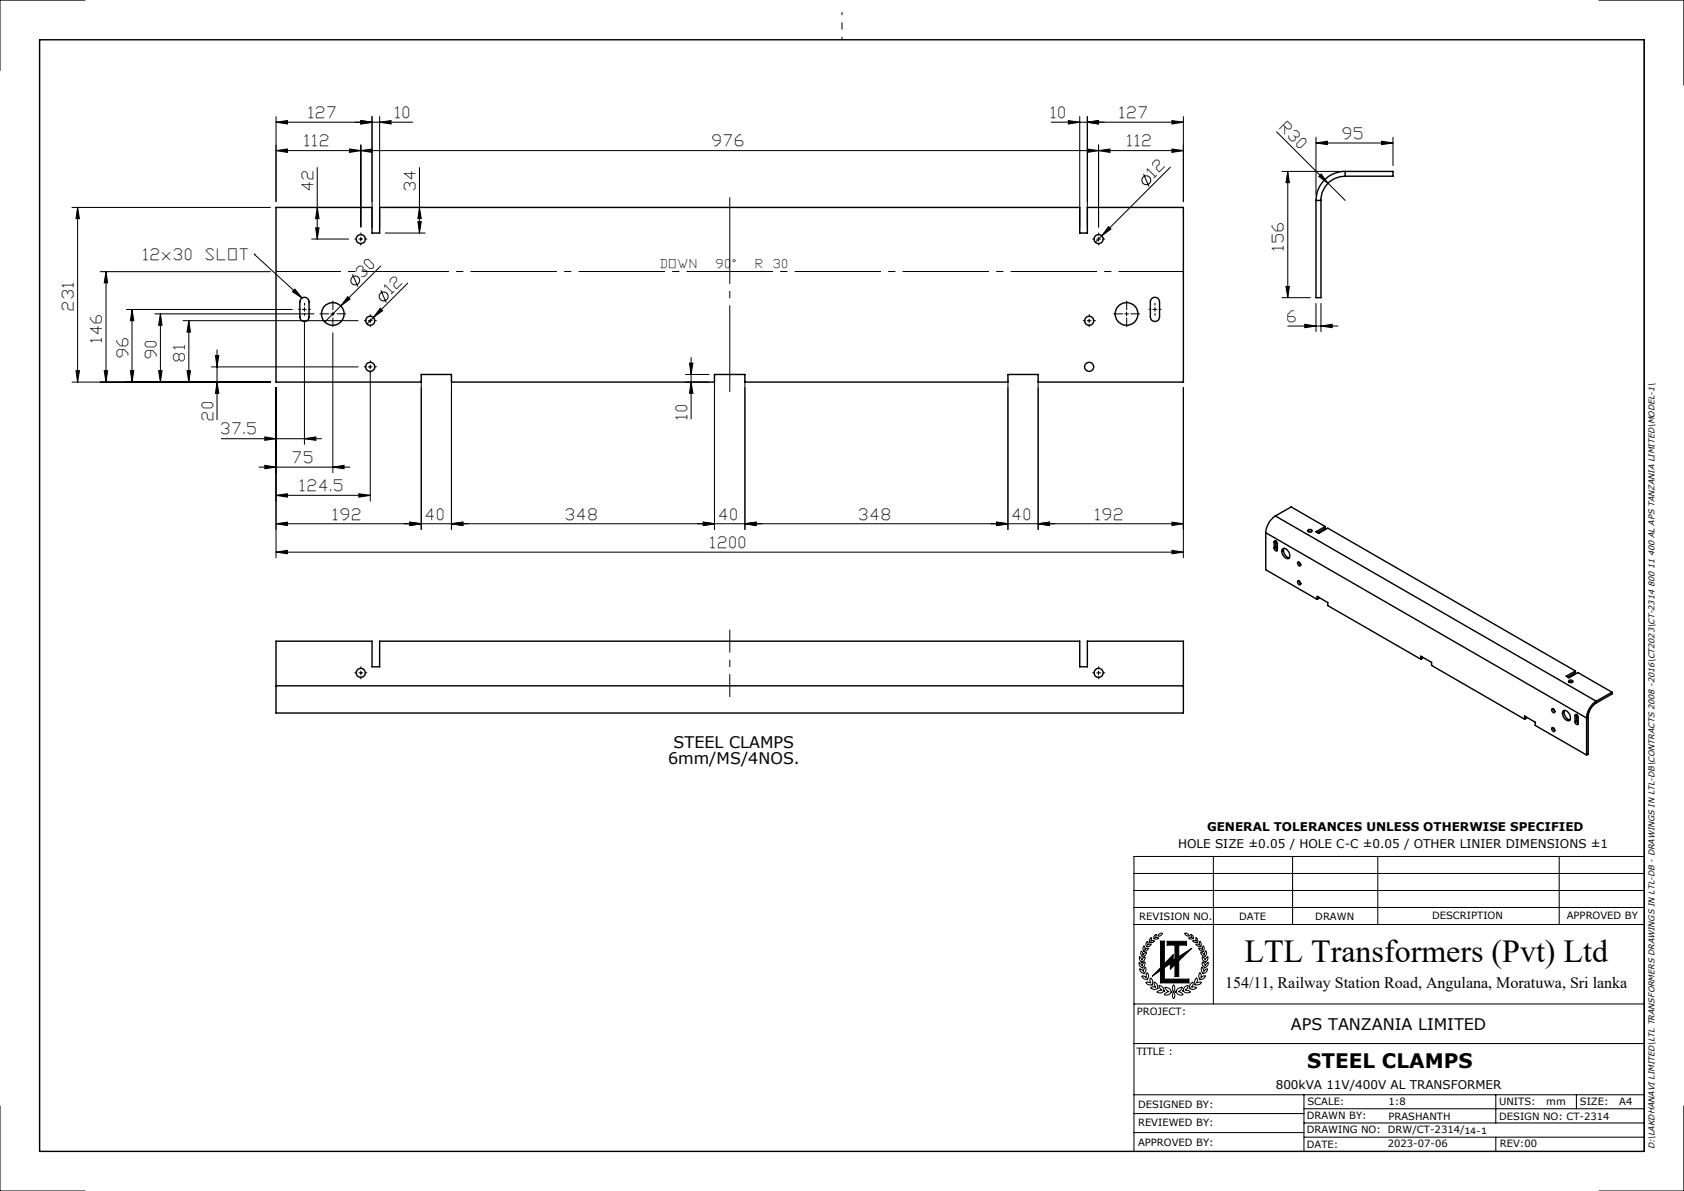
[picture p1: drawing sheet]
<svg xmlns="http://www.w3.org/2000/svg" width="297mm" height="210mm" viewBox="0 0 297 210" stroke-linecap="round" stroke-linejoin="round" font-family="sans-serif">
<g fill="none" stroke="#000" stroke-width=".25">
<path d="M7 7h283v196h-283zM48.7 36.6h16.9v4.5h1.4v-4.5h123.4v4.5h1.4v-4.5h16.9v30.8h-25.6v-1.4h-5.3v1.4h-46.4v-1.4h-5.4v1.4h-46.4v-1.4h-5.3v1.4h-25.6zM232.1 35.3h.9M232.1 35.3v17.2h.9v-17.2M237.2 30.2a5.2 5.2 0 0 0-5.1 5.1M237.2 31.1a4.2 4.2 0 0 0-4.2 4.2M237.2 30.2v.9M237.2 30.2h8.5v.9h-8.5M53.1 52.7a.8 .8 0 0 1 .9-.2 .8 .8 0 0 1 .5 .7v2.7a.81 .81 0 0 1-.8 .8 .81 .81 0 0 1-.8-.8v-2.7zM203.1 52.7a.8 .8 0 0 1 .9-.2 .8 .8 0 0 1 .5 .7v2.7a.81 .81 0 0 1-.8 .8 .81 .81 0 0 1-.8-.8v-2.7zM223.2 93.9l56.6 32.7M223.2 93.9v6.6l9.1 5.2"/>
<path d="M224.7 96.7h.1a.29 .29 0 0 0 .1 .4 .29 .29 0 0 0 .4-.1M224.7 95.6a.21 .21 0 0 1 .2-.3 .21 .21 0 0 1 .2 .2l.2 .3v1.2M224.7 95.6v1.1M224.7 95.6l.3-.2v1.1M224.9 91l-1.1 1.1-.4 1-.2 .8M224.9 91l56.6 32.6M224.9 91l2.8-1.6 6 3.4M225 96.5l.3 .5M225 96.5l-.3 .2M226.1 96.9a.72 .72 0 0 1 1.2 .4l.1 .4a.53 .53 0 0 1-.1 .8 .53 .53 0 0 1-.7-.3l-.2-.1a1.27 1.27 0 0 1-.3-1.2zM226.4 96.7a1.27 1.27 0 0 0 1 1.6M228.9 99.1l.3 .1a.3 .3 0 0 1 .3 .4 .3 .3 0 0 1-.4 .2 .3 .3 0 0 1-.2-.4z"/>
<path d="M229.1 99.1l.3 .5M230.7 93.4l.3-.1a.26 .26 0 0 1 .4 .1 .26 .26 0 0 1-.2 .4h-.2a.24 .24 0 0 1-.3-.1 .24 .24 0 0 1 0-.3zM230.8 93.7h.5M233.7 92.8l-1.6 1 .5 .2 1.6-.9 43.6 25.2M233.7 92.8v.4l-1.3 .7M228.8 102.5a.39 .39 0 0 1 .5 .1 .39 .39 0 0 1 0 .5 .5 .5 0 0 1-.5-.6zM229.1 102.4l.1 .4 .2 .1M232.3 105.7v-.5l1.9 1v.6l16.4 9.4M232.6 105.3v.2l-.3 .2M250.6 116.2v-.5l1.9 1.1v.5l16.4 9.5M250.9 115.9v.2l-.3 .1M276.7 120l.3-.1a.26 .26 0 0 1 .4 .1 .26 .26 0 0 1-.2 .4h-.2a.25 .25 0 0 1-.3-.1 .25 .25 0 0 1 0-.3z"/>
<path d="M277.8 118.3l-1.6 .9 .5 .3 1.6-.9 6 3.5M277.8 118.3v.3l-1.3 .8M48.7 120.9v4.8h160v-4.8M48.7 120.9v-7.8h16.9v4.5h1.4v-4.5h123.4v4.5h1.4v-4.5h16.9v7.8M48.7 120.9h160M268.9 126.8v-.5l1.9 1v.6l9 5.2M269.2 126.4v.2l-.3 .2M273.7 128.3a.41 .41 0 0 1 .4 .2 .41 .41 0 0 1 0 .5l-.4-.4zM273.7 125h.1a.4 .4 0 0 1 .4 .2 .4 .4 0 0 1-.2 .5l-.2-.2zM273.9 125l.3 .5M273.9 128.3l.3 .5M275.7 125.4a.81 .81 0 0 1 1.1 .6l.1 .3a.53 .53 0 0 1-.1 .7 .53 .53 0 0 1-.8-.2l-.3-.5a.85 .85 0 0 1 0-.9z"/>
<path d="M275.9 125.3a1.34 1.34 0 0 0 1 1.6M276.8 120.3h.5M277.8 127.2a.33 .33 0 0 0 .1 .5 .33 .33 0 0 0 .4-.1M277.8 126.2a.27 .27 0 0 1 .3-.2 .27 .27 0 0 1 .2 .3v1.3M277.8 126.2v1M277.8 126.2l.3-.2v1.1M278.1 127.1l.2 .5M278.1 127.1l-.3 .1M279.8 126.6v6.5M280.1 126.4l-.3 .2M280.1 126.4v6.6l-.3 .1M281.5 124l-.4 .3a2.81 2.81 0 0 0-1 2.1"/>
<path d="M281.5 123.6a3.8 3.8 0 0 0-1.7 3M281.5 123.6v.4M284.3 122.1v.3l-2.8 1.6M284.3 122.1l-2.8 1.5"/>
<circle cx="58.7" cy="55.4" r="1.99"/>
<circle cx="63.6" cy="42.2" r=".8"/>
<circle cx="65.3" cy="56.6" r=".8"/>
<circle cx="192.1" cy="56.6" r=".8"/>
<circle cx="193.8" cy="42.2" r=".8"/>
<circle cx="198.7" cy="55.4" r="2"/>
<circle cx="65.3" cy="64.7" r=".8"/>
<circle cx="192.1" cy="64.7" r=".81"/>
<circle cx="63.6" cy="118.6" r=".8"/>
<circle cx="193.8" cy="118.6" r=".8"/>
</g>
<g fill="none" stroke="#000" stroke-width=".18">
<path d="M15 0h-15v12.4M282 0h15v15M290 7v196M12.7 36.6h35M13.7 36.6l.3 2h-.6zM13.7 36.6v30.8M48.7 26.6l2-.3v.6zM48.7 21.5l2-.2v.6zM48.7 20.6v15M48.7 21.5h24.1M48.7 26.6h160M56 29.6v12.5"/>
<path d="M56 36.6l.3 2h-.6zM61.6 26.3l2 .3-2 .3zM63.6 26.6l2-.3v.6zM63.6 21.3l2 .2-2 .4zM63.6 25.6v14.4M65.6 20.6v19.5M67 21.5l2-.2v.6zM67 20.6v19.5M67.9 36.6h7.1M73.7 39.1h.6l-.3 2zM74 36.6l.3 2h-.6zM74 29.6v11.5"/>
<path d="M188.4 21.3l2 .2-2 .4zM190.4 20.6v19.5M191.8 20.6v19.5M191.8 21.5l1.9-.2v.6zM191.8 26.3l1.9 .3-1.9 .3zM193.7 26.6l2.1-.3v.6zM193.7 25.6v14.4M195.5 40l.4 .4-1.6 1.2zM201.7 30.7l.9 2.2M206.4 29.5l-13.2 13.2M206.7 21.3l2 .2-2 .4zM206.7 26.3l2 .3-2 .3z"/>
<path d="M208.7 21.5h-23.3M208.7 20.6v15M225.1 23.2l12.1 12.1M226.1 30.2h10.2M227.1 30.2l.3 2h-.6zM227.1 30.2v22.3M232.1 25.2l2-.3v.6zM232.1 24.2v10.2M232.1 25.2h13.6M233 30.7l1.2 1.6-1.6-1.2zM243.7 24.9l2 .3-2 .3zM245.7 24.2v5"/>
<path d="M17.7 47.9h30M18.7 47.9l.3 2h-.6zM18.7 47.9v19.5M22.3 54.6h29.2M23.3 54.6l.3 1.9h-.6zM23.3 54.6v12.8M27.3 55.3h28.1M28.3 55.3l.3 2.1h-.6zM28.3 55.3v12.1M32.3 56.5h30.8M33.3 56.5l.3 2.1h-.6zM33.3 56.5v10.9"/>
<path d="M44.8 44.8h.1M44.8 44.8l8.5 7.8M52 51l1.3 1.6-1.7-1.2zM53.3 54.6h.7M53.7 56.7v21.6M53.7 54.2v.7M55 42.1h6.5M55.7 40.2h.6l-.3 1.9zM58.3 55.3h.7M58.7 55v.7M58.7 58.7v24.7M61.3 52.3l.4 .4-1.6 1.2z"/>
<path d="M62.2 48.4l.9 2.1M63.3 42.1h.7M63.6 41.8v.7M64.9 56.5h.7M65.3 56.2v.7M67.1 54.4l.4 .4-1.6 1.2zM67.1 46.9l-9.8 9.9M67.2 51.2l.9 2.2M67.9 41.1h7.1M71.9 49.9l-7.2 7.2M191.8 56.5h.6M192.1 56.2v.7"/>
<path d="M193.4 42.1h.7M193.7 41.8v.7M198.4 55.3h.6M198.7 55v.7M203.3 54.6h.7M203.7 54.2v.7M226.1 52.5h5M226.8 50.5h.6l-.3 2zM227.1 57.5h8.9M230.1 57.2l2 .3-2 .3zM232.1 53.5v5M233 57.5l2-.3v.6z"/>
<path d="M233 53.5v5M12.7 67.4h35M13.4 65.4h.6l-.3 2zM18.4 65.4h.6l-.3 2zM23 65.4h.6l-.3 2zM28 65.4h.6l-.3 2zM33 65.4h.6l-.3 2zM37.3 64.7h25.8M38 62.7h.6l-.3 2zM38.3 67.4l.3 1.9h-.6zM38.3 61.7v12.3M39 77.4h17.7"/>
<path d="M46.7 77l2 .4-2 .2zM48.7 68.4v29.9M53.7 77.4l2-.4v.6zM64.9 64.7h.7M65.3 65.7v22.7M65.3 64.3v.7M74.3 67v26.4M79.6 67v26.4M120.9 67.4h4.1M120.9 66h4.1M121.6 64h.6l-.3 2zM121.9 67.4l.3 1.9h-.6z"/>
<path d="M121.9 63v10.9M126 67v26.4M131.4 67v26.4M177.8 67v26.4M183.1 67v26.4M208.7 68.4v29.9M45.7 82.4h16M46.7 82l2 .4-2 .2zM48.7 87.3l2-.2v.6zM48.7 87.3h16.6M48.7 97.4l2-.4v.6zM48.7 92.3l2-.2v.6z"/>
<path d="M48.7 92.3h160M48.7 97.4h160M58.7 82.4l2-.4v.6zM63.3 87.1l2 .2-2 .4zM72.3 92.1l2 .2-2 .4zM79.6 92.3l2-.2v.6zM124 92.1l2 .2-2 .4zM131.4 92.3l1.9-.2v.6zM175.8 92.1l2 .2-2 .4zM183.1 92.3l2-.2v.6zM206.7 97l2 .4-2 .2zM206.7 92.1l2 .2-2 .4z"/>
<path d="M63.3 118.6h.7M63.6 118.3v.7M193.4 118.6h.7M193.7 118.3v.7M200 157h90M200 154h90M214 151v26M228 151v12M243 151v12M275 151v12M290 151h-90v52M200 177h90"/>
<path d="M200 163h90M200 160h90M200.9 169.7l.3 .2 .2 .4 .2-.5 .3-.2a.74 .74 0 0 1-.4 .9v.1a.82 .82 0 0 1-.6-.9zM201 168.7l.4 .6 .2-.4 .4-.2a.65 .65 0 0 1-.6 .8l.1 .1a.77 .77 0 0 1-.5-.9zM201 170.8l.4 .2 .3 .3v-.1a.51 .51 0 0 1 .4-.6v.1a.92 .92 0 0 1-.3 1l-.1-.1a.73 .73 0 0 1-.7-.8zM201.3 167.7l.3 .7 .2-.3 .4-.2a.91 .91 0 0 1-.8 .8l-.2-.5zM201.4 172.1h.4l.4 .3v-.8a.45 .45 0 0 1 .4 .6l-.2 .4v.1a.89 .89 0 0 1-1-.6zM201.8 166.7l.1 .3v.5l.7-.3a.79 .79 0 0 1-.9 .5 .82 .82 0 0 1 .1-1zM202.1 173.2h.4l.5 .1-.1-.1a.58 .58 0 0 1 .1-.7 1.07 1.07 0 0 1 .2 1.2l-.1-.1a.78 .78 0 0 1-1-.4zM202.3 166l.2 .2-.1 .4 .6-.1a.67 .67 0 0 1-.8 .4 .81 .81 0 0 1 .1-.9zM202.8 166.1v.1a.65 .65 0 0 1 .3-.9l-.1 .7 .6-.1a.45 .45 0 0 1-.8 .2M203.6 173.1a.88 .88 0 0 1 .5 1.1h.2a.93 .93 0 0 1-1.4 0l.4-.2 .6 .1a1.01 1.01 0 0 1-.3-1z"/>
<path d="M203.7 164.9l.2-.2-.2 .6 .7 .1a.57 .57 0 0 1-.9 0v-.3zM204.3 164.8l.3-.2h.4a.68 .68 0 0 1-.8 .4zM204.4 173.7a.84 .84 0 0 1 .8 1h.2a.99 .99 0 0 1-1.4 .2l.5-.2 .5-.1a.95 .95 0 0 1-.6-.9zM204.7 165.9h.7v4l1.5-1.6v1l.3-.2v-2.5h-1.4v-.6h3.5v.6h-1.4v2.1l2.3-1.5-2.3 2.2v2.8h-.7v-2.1l-.8 .8v-1l-1 .7v2h4.3v.7h-5v-2.2l-1.5 1 1.5-1.5zM205.4 174.1a.96 .96 0 0 1 1.1 .7h.2a1.08 1.08 0 0 1-1.4 .6l.6-.5h.3l-.5-.4zM207 173.6a1 1 0 0 1 0 1.3 .99 .99 0 0 1 0-1.3zM207 174.9a1 1 0 0 1 0 1.2 .99 .99 0 0 1 0-1.2zM207.6 174.4l.9-.3a1.11 1.11 0 0 1-.7 .8l.5 .1 .4 .4a1.08 1.08 0 0 1-1.4-.6h.2zM208.9 164.6a.63 .63 0 0 1 .8 .5l-.5-.1zM209.1 173.9l.5-.2a.95 .95 0 0 1-.6 .9l.7 .1 .3 .2a.87 .87 0 0 1-1.3-.1h-.1v-.1l.1-.1 .1-.3zM210 164.7a.6 .6 0 0 1 .4 .8v-.1a.54 .54 0 0 1-.8 0l.4-.1h.3zM210 173.5l.3-.3a.61 .61 0 0 1-.2 .9l.6-.1 .4 .2a1.03 1.03 0 0 1-1.4 0h.2l-.1-.3z"/>
<path d="M210.9 172.6l.2-.2 .1 .5-.2 .4 .5-.1h.4a.94 .94 0 0 1-1.2 .4v-.5zM210.9 166.5h.4l.3 .1v-.7a.71 .71 0 0 1 .1 1v-.1a.62 .62 0 0 1-.8-.3zM211.1 166.1l.1 .1a.56 .56 0 0 0-.3-.8l.1 .5h-.7a.62 .62 0 0 0 .8 .2M211.4 167.2h.4l.3 .3 .1-.8a.74 .74 0 0 1 0 1.1l-.1-.1a.64 .64 0 0 1-.7-.5zM211.6 171.5h.1l.1 .4v.5l.4-.3 .4-.1a.89 .89 0 0 1-1.1 .7l.1-.1-.1-.1-.1-.5zM211.8 167.9l.3 .1 .3 .3 .3-.7a.82 .82 0 0 1-.3 1.1v-.1a.63 .63 0 0 1-.6-.7zM211.9 170.5l.3 .4 .1 .4 .3-.3 .4-.2a.81 .81 0 0 1-.9 .8 1.03 1.03 0 0 1-.2-1.1zM212 168.7l.4 .3 .1 .3 .5-.6a.77 .77 0 0 1-.5 .9v-.1a.67 .67 0 0 1-.5-.8zM212.1 169.6l.3 .4 .1 .3 .6-.6a.82 .82 0 0 1-.7 .9v-.1a.69 .69 0 0 1-.3-.9zM0 195v15h15M200 196.3h30M200 199.7h30"/>
<path d="M200 193h90M200 184h90M230 198h60M230 193v10M230 195.5h60M263.8 193v5M278 193v2.5M297 195v15h-15M230 200.5h60M263.8 200.5v2.5"/>
<circle cx="202.2" cy="31.8" r=".78"/>
<circle cx="62.7" cy="49.4" r=".78"/>
<circle cx="67.7" cy="52.3" r=".79"/>
</g>
<path d="M148.5 7v-4.8" fill="none" stroke="#000" stroke-width=".18" stroke-dasharray="15.2 1.3 1.3 1.3" stroke-dashoffset="14.7" stroke-linecap="butt"/>
<path d="M204.7 165.9h.7v4l1.5-1.6v1l.3-.2v-2.5h-1.4v-.6h3.5v.6h-1.4v2.1l2.3-1.5-2.3 2.2v2.8h-.7v-2.1l-.8 .8v-1l-1 .7v2h4.3v.7h-5v-2.2l-1.5 1 1.5-1.5z" fill-rule="evenodd" fill="#000"/>
<path d="M128.7 111v11.9" fill="none" stroke="#000" stroke-width=".18" stroke-dasharray="15.2 1.3 1.3 1.3" stroke-dashoffset="11.2" stroke-linecap="butt"/>
<g fill="none" stroke="#000" stroke-width=".18" stroke-dasharray="15.2 1.3 1.3 1.3" stroke-linecap="butt">
<path d="M53 54.5h-.4M53.7 55.2v.5M53.7 53.9v-.5M54.4 54.5h.4M58 55.3h-1.6M58.7 54.7v-1.7M58.7 56v1.7M59.4 55.3h1.6M63 42.1h-.5M63.6 41.5v-.5M63.6 42.8v.5M64.3 42.1h.5"/>
<path d="M64.6 56.5h-.4M65.3 55.9v-.5M65.3 57.2v.5M66 56.5h.4M191.4 56.5h-.4M192.1 55.9v-.5M192.1 57.2v.5M192.8 56.5h.4M193.1 42.1h-.5M193.8 41.5v-.5M193.8 42.8v.5M194.4 42.1h.5"/>
<path d="M198 55.3h-1.6M198.7 54.7v-1.7M198.7 56v1.7M199.4 55.3h1.6M203 54.5h-.4M203.7 55.2v.5M203.7 53.9v-.5M204.4 54.5h.4M64.6 64.7h-.4M65.3 64v-.5M65.3 65.3v.5M66 64.7h.4"/>
<path d="M63 118.6h-.5M63.6 118v-.5M63.6 119.3v.5M64.3 118.6h.5M193.1 118.6h-.5M193.8 118v-.5M193.8 119.3v.5M194.4 118.6h.5"/>
</g>
<path d="M48.7 47.9h160" fill="none" stroke="#000" stroke-width=".18" stroke-dasharray="15.2 1.3 1.3 1.3" stroke-dashoffset="3.8" stroke-linecap="butt"/>
<path d="M128.7 69.3v-34.8" fill="none" stroke="#000" stroke-width=".18" stroke-dasharray="15.2 1.3 1.3 1.3" stroke-dashoffset="-.3" stroke-linecap="butt"/>
<g fill="#000">
<path d="M233 30.7l1.2 1.6-1.6-1.2zM52 51l1.3 1.6-1.7-1.2zM61.3 52.3l.4 .4-1.6 1.2zM67.1 54.4l.4 .4-1.6 1.2zM195.5 40l.4 .4-1.6 1.2z"/>
<path d="M48.7 21.5l2-.2v.6zM63.6 21.3l2 .2-2 .4z"/>
<path d="M191.8 21.5l1.9-.2v.6zM206.7 21.3l2 .2-2 .4z"/>
<path d="M227.1 30.2l.3 2h-.6zM226.8 50.5h.6l-.3 2z"/>
<path d="M232.1 25.2l2-.3v.6zM243.7 24.9l2 .3-2 .3z"/>
<path d="M23.3 54.6l.3 1.9h-.6zM23 65.4h.6l-.3 2zM28.3 55.3l.3 2.1h-.6zM28 65.4h.6l-.3 2zM33.3 56.5l.3 2.1h-.6zM33 65.4h.6l-.3 2zM121.6 64h.6l-.3 2zM121.9 67.4l.3 1.9h-.6zM38 62.7h.6l-.3 2zM38.3 67.4l.3 1.9h-.6zM18.7 47.9l.3 2h-.6zM18.4 65.4h.6l-.3 2zM13.7 36.6l.3 2h-.6zM13.4 65.4h.6l-.3 2z"/>
<path d="M55.7 40.2h.6l-.3 1.9zM56 36.6l.3 2h-.6z"/>
<path d="M73.7 39.1h.6l-.3 2zM74 36.6l.3 2h-.6z"/>
<path d="M233 57.5l2-.3v.6zM230.1 57.2l2 .3-2 .3z"/>
<path d="M48.7 97.4l2-.4v.6zM206.7 97l2 .4-2 .2zM131.4 92.3l1.9-.2v.6zM175.8 92.1l2 .2-2 .4zM183.1 92.3l2-.2v.6zM206.7 92.1l2 .2-2 .4zM48.7 26.6l2-.3v.6zM61.6 26.3l2 .3-2 .3zM63.6 26.6l2-.3v.6zM191.8 26.3l1.9 .3-1.9 .3zM193.7 26.6l2.1-.3v.6zM206.7 26.3l2 .3-2 .3zM63.6 21.3l2 .2-2 .4zM67 21.5l2-.2v.6z"/>
<path d="M48.7 92.3l2-.2v.6zM72.3 92.1l2 .2-2 .4z"/>
<path d="M58.7 82.4l2-.4v.6zM46.7 82l2 .4-2 .2zM53.7 77.4l2-.4v.6zM46.7 77l2 .4-2 .2zM63.3 87.1l2 .2-2 .4zM48.7 87.3l2-.2v.6zM131.4 92.3l1.9-.2v.6zM124 92.1l2 .2-2 .4zM183.1 92.3l2-.2v.6zM175.8 92.1l2 .2-2 .4zM191.8 21.5l1.9-.2v.6zM188.4 21.3l2 .2-2 .4zM79.6 92.3l2-.2v.6zM72.3 92.1l2 .2-2 .4z"/>
<path d="M79.6 92.3l2-.2v.6zM124 92.1l2 .2-2 .4z"/>
</g>
<text font-size="5.6" x="219.5" y="169.6">LTL Transformers (Pvt) Ltd</text>
<text font-size="3.5" x="230.5" y="188.4">STEEL CLAMPS</text>
<g font-size="2.8">
<text x="118.8" y="131.9">STEEL CLAMPS</text>
<text x="117.8" y="134.7">6mm/MS/4NOS.</text>
<text x="216.1" y="174.1">154/11, Railway Station Road, Angulana, Moratuwa, Sri lanka</text>
<text x="227.7" y="181.6">APS TANZANIA LIMITED</text>
</g>
<g font-size="2.7">
<text x="54.5" y="20.8">127</text>
<text x="69.8" y="20.8">10</text>
<text x="185.4" y="20.8">10</text>
<text x="197.6" y="20.8">127</text>
<text x="225.7" y="22.7" transform="rotate(45 225.7 22.7)">R30</text>
<text x="53.8" y="25.8">112</text>
<text x="125.7" y="25.8">976</text>
<text x="198.9" y="25.8">112</text>
<text x="236.9" y="24.5">95</text>
<text x="55.2" y="33.5" transform="rotate(-90 55.2 33.5)">42</text>
<text x="73.3" y="33.5" transform="rotate(-90 73.3 33.5)">34</text>
<text x="203.6" y="31.3" transform="rotate(-45 203.6 31.3)">12</text>
<text x="25.4" y="45.9">12x30</text>
<text x="36.4" y="45.9">SLOT</text>
<text x="226.4" y="44" transform="rotate(-90 226.4 44)">156</text>
<text x="64" y="49" transform="rotate(-45 64 49)">30</text>
<text x="69.1" y="51.8" transform="rotate(-45 69.1 51.8)">12</text>
<text x="13" y="54.6" transform="rotate(-90 13 54.6)">231</text>
<text x="227.1" y="56.7">6</text>
<text x="18" y="60.3" transform="rotate(-90 18 60.3)">146</text>
<text x="22.6" y="62.9" transform="rotate(-90 22.6 62.9)">96</text>
<text x="27.6" y="63.2" transform="rotate(-90 27.6 63.2)">90</text>
<text x="32.6" y="63.6" transform="rotate(-90 32.6 63.6)">81</text>
<text x="37.6" y="74" transform="rotate(-90 37.6 74)">20</text>
<text x="39" y="76.6">37.5</text>
<text x="121.2" y="73.8" transform="rotate(-90 121.2 73.8)">10</text>
<text x="51.7" y="81.6">75</text>
<text x="53" y="86.6">124.5</text>
<text x="58.8" y="91.6">192</text>
<text x="75.1" y="91.6">40</text>
<text x="99.8" y="91.6">348</text>
<text x="126.9" y="91.6">40</text>
<text x="151.6" y="91.6">348</text>
<text x="178.6" y="91.6">40</text>
<text x="193.2" y="91.6">192</text>
<text x="125.4" y="96.6">1200</text>
</g>
<g font-size="2.1">
<text x="116.6" y="47.3">DOWN</text>
<text x="126.4" y="47.3">90°</text>
<text x="133.4" y="47.3">R</text>
<text x="136.5" y="47.3">30</text>
<text x="207.8" y="149.6">HOLE SIZE ±0.05 / HOLE C-C ±0.05 / OTHER LINIER DIMENSIONS ±1</text>
<text x="212.9" y="146.4">GENERAL TOLERANCES UNLESS OTHERWISE SPECIFIED</text>
<text x="225" y="191.9">800kVA 11V/400V AL TRANSFORMER</text>
</g>
<g font-size="1.8">
<text x="200.9" y="162.1">REVISION NO.</text>
<text x="218.6" y="162.1">DATE</text>
<text x="232" y="162.1">DRAWN</text>
<text x="252.6" y="162.1">DESCRIPTION</text>
<text x="276.3" y="162.1">APPROVED BY</text>
<text x="200.5" y="179">PROJECT:</text>
<text x="200.4" y="186">TITLE :</text>
<text x="200.7" y="195.4">DESIGNED BY:</text>
<text x="230.5" y="197.4">DRAWN BY:</text>
<text x="230.6" y="194.9">SCALE:</text>
<text x="244.9" y="197.5">PRASHANTH</text>
<text x="244.9" y="194.9">1:8</text>
<text x="264.4" y="197.4">DESIGN NO: CT-2314</text>
<text x="264.4" y="194.9">UNITS:</text>
<text x="272.7" y="194.9">mm</text>
<text x="278.6" y="194.9">SIZE:</text>
<text x="285.6" y="194.9">A4</text>
<text x="200.7" y="202">APPROVED BY:</text>
<text x="200.7" y="198.6">REVIEWED BY:</text>
<text x="230.5" y="199.9">DRAWING NO: DRW/CT-2314/14-1</text>
<text x="230.5" y="202.4">DATE:</text>
<text x="244.8" y="202.3">2023-07-06</text>
<text x="264.5" y="202.3">REV:00</text>
</g>
<text font-size="1.5" x="291.8" y="202.7" transform="rotate(-90 291.8 202.7)">D:\LAKDHANAVI LIMITED\LTL TRANSFORMERS DRAWINGS IN LTL-DB - DRAWINGS IN LTL-DB\CONTRACTS 2008 -2016\CT2023\CT-2314 800 11 400 AL APS TANZANIA LIMITED\MODEL-1\</text>
</svg>
